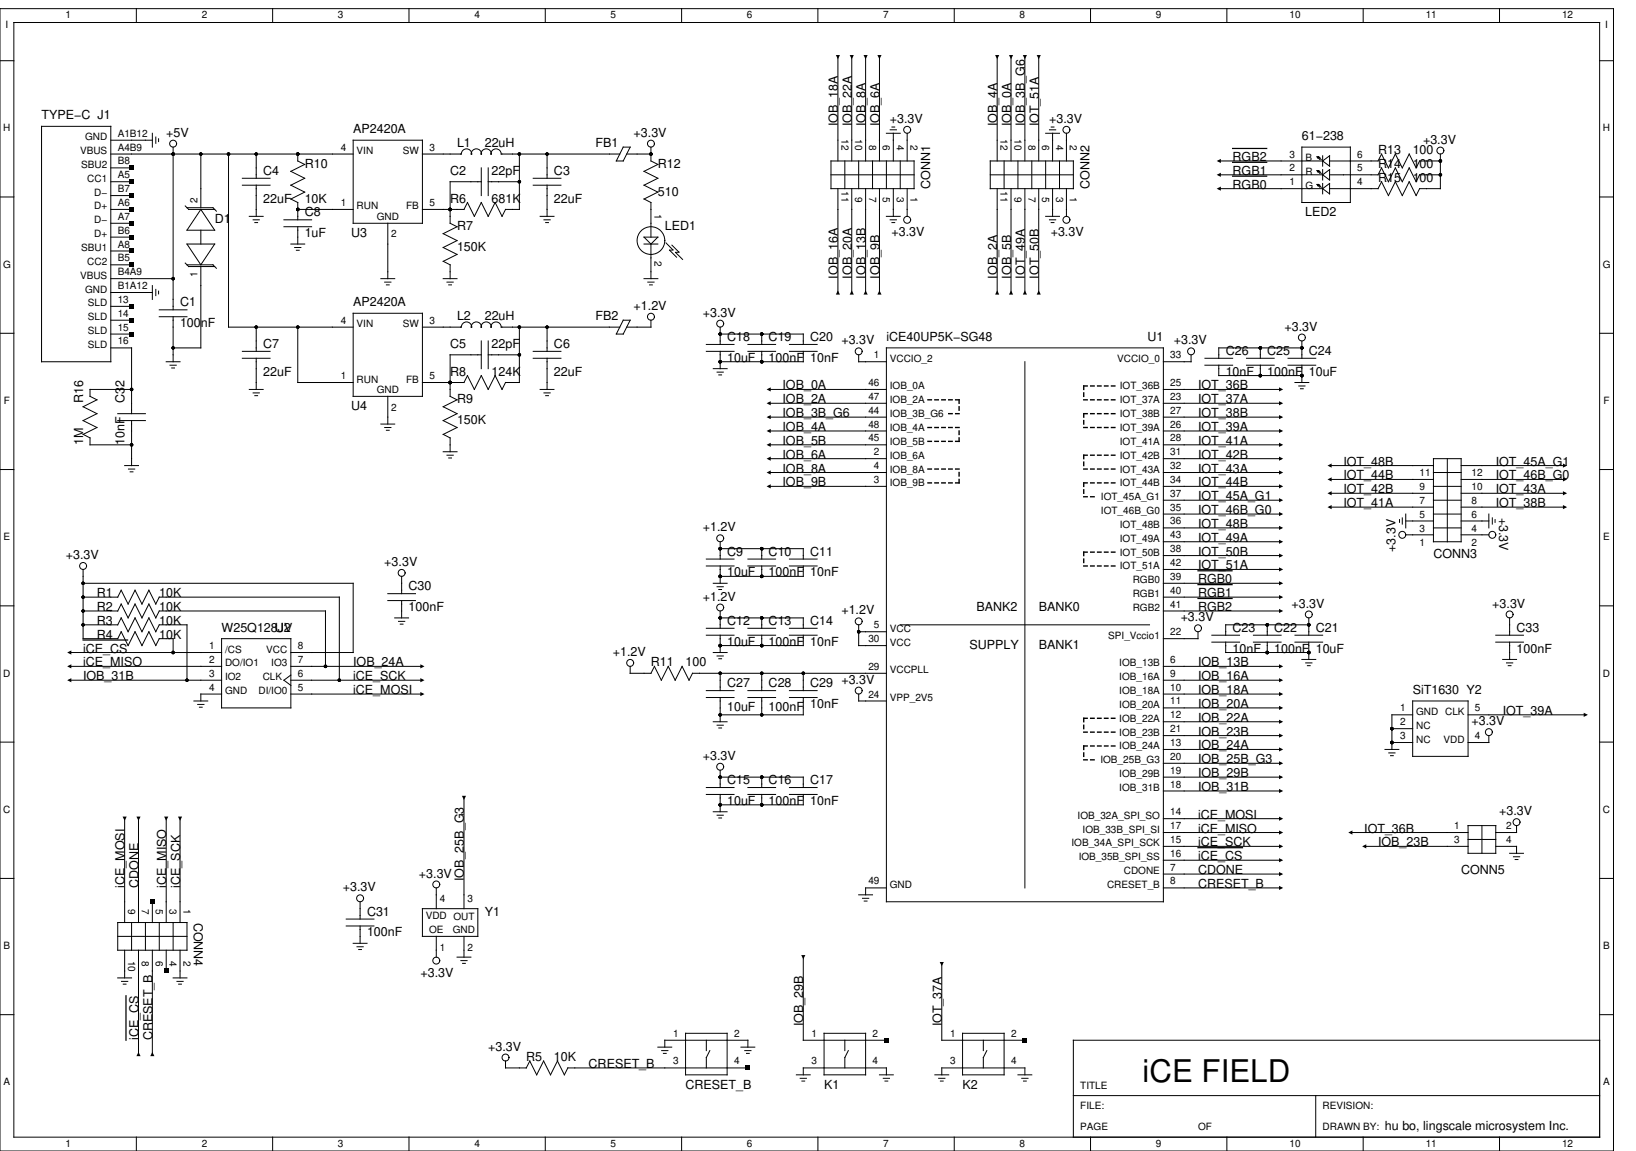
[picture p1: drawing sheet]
<svg xmlns="http://www.w3.org/2000/svg" width="600mm" height="422mm" viewBox="0 0 600 422" stroke-linecap="round" stroke-linejoin="round" font-family="sans-serif">
<g fill="none" stroke="#000" stroke-width=".37">
<path d="M0 3.2h591.8v419.1h-591.8zM5.1 8.3h581.6v408.9h-581.6zM50 3.2v5.1M100 3.2v5.1M150 3.2v5.1M200 3.2v5.1M250 3.2v5.1M300 3.2v5.1M350 3.2v5.1M400 3.2v5.1M450 3.2v5.1M500 3.2v5.1"/>
<path d="M550 3.2v5.1M0 22.3h5.1M307.3 21v38.1M312.4 21v38.1M317.5 21v38.1M322.6 21v38.1M365.8 21v38.1M370.8 21v38.1M375.9 21v38.1M381 21v38.1M586.7 22.3h5.1M15.2 46.4h25.4v86.3h-25.4z"/>
<path d="M40.6 51.4h15.3M40.6 56.5h88.9M55.9 48.9v5.1M57.2 50.3v2.3M58.2 50.9v1M63.5 54v59.7M73.7 56.5v19.7M83.8 56.5v63.5h45.7M94 56.5v8.9M109.2 56.5v2.6l2.6 1.2-5.1 2.6 5.1 2.5-5.1 2.5 5.1 2.6-5.1 2.5 2.5 1.3v6.3M129.5 51.4h25.4v30.5h-25.4zM154.9 56.5h14.3a1.86 1.86 0 0 1 1.9-1.9 1.86 1.86 0 0 1 1.8 2 1.81 1.81 0 0 1 1.8-2 1.81 1.81 0 0 1 1.8 2 1.81 1.81 0 0 1 1.8-2 1.81 1.81 0 0 1 1.8 2 1.86 1.86 0 0 1 1.8-2 1.86 1.86 0 0 1 1.9 1.9h43.5"/>
<path d="M190.5 56.5v20.3h-5.1l-1.2 2.6-2.6-5.1-2.5 5.1-2.6-5.1-2.5 5.1-2.5-5.1-1.3 2.5h-15.3M200.7 56.5v8.9M228.6 54h2.5l-2.5 5.1h-2.5zM229.9 56.5h8.9M238.8 54v5.1l2.5 1.2-5.1 2.6 5.1 2.5-5.1 2.5 5.1 2.6-5.1 2.5 2.6 1.3v12.7M304.8 59.1h30.5v10.1h-30.5zM309.9 59.1v10.1M315 59.1v10.1M320 59.1v10.1M325.1 59.1v10.1M325.1 48.9h5.1M326.5 47.6h2.3"/>
<path d="M327.2 46.6h1M327.7 48.9v10.2M330.2 59.1v10.1M332.7 48.9v10.2M363.2 59.1h30.5v10.1h-30.5zM368.3 59.1v10.1M373.4 59.1v10.1M378.5 59.1v10.1M383.5 48.9h5.1M383.5 59.1v10.1M384.9 47.6h2.3M385.6 46.6h1"/>
<path d="M386.1 48.9v10.2M388.6 59.1v10.1M391.2 48.9v10.2M447 59.1h38.1M477.5 54v20.3M477.5 54h17.8v20.3h-17.8M483.1 57.5l.3 .5M483.1 57.5l1 1M483.1 57.5l.5 .3M483.6 57.5l.3 .5M483.6 57.5l1 1M483.6 57.5l.5 .3"/>
<path d="M485.1 59.1l2.6-2v3.9zM485.1 57.1v3.9M487.7 59.1h17.8l1.3-2.6 2.5 5.1 2.5-5.1 2.5 5.1 2.6-5.1 2.5 5.1M528.3 56.5v12.7h-7.6l-1.3 2.6M528.3 59.1h-7.6l-1.3 2.5M0 72.3h5.1M40.6 61.6h7.7M40.6 76.8h7.7M40.6 66.7h7.7M40.6 71.8h7.7M67.9 75.6l1.3 1.2h9.5M68.6 76.2h9.5l1.3 1.3"/>
<path d="M73.7 76.8l5 7.7h-10.1zM88.9 65.4h10.2M88.9 67.9h10.2M91.4 79.4h5.1M94 67.9v11.5M109.2 76.8h20.3M176.5 61.6v10.2M176.5 66.7h-11.4v15.2l2.5 1.3-5 2.5 5 2.6-5 2.5 5 2.5-5 2.6M179.1 66.7h11.4M179.1 61.6v10.2M195.6 67.9h10.1M195.6 65.4h10.1"/>
<path d="M198.1 79.4h5.1M200.7 67.9v11.5M304.8 64.1h30.5M307.3 69.2v38.1M312.4 69.2v38.1M317.5 69.2v38.1M322.6 69.2v38.1M325.1 79.4h5.1M327.7 69.2v10.2M332.7 69.2v10.2M363.2 64.1h30.5M365.8 69.2v38.1"/>
<path d="M370.8 69.2v38.1M375.9 69.2v38.1M381 69.2v38.1M383.5 79.4h5.1M386.1 69.2v10.2M391.2 69.2v10.2M483.1 62.6l.3 .5M483.1 67.7l.3 .5M483.1 62.6l1 1M483.1 67.7l1 1M483.1 62.6l.5 .3M483.1 67.7l.5 .2"/>
<path d="M483.6 62.6l.3 .5M483.6 67.7l.3 .5M483.6 62.6l1 1M483.6 67.7l1 1M483.6 62.6l.5 .3M483.6 67.7l.5 .2M485.1 64.1l2.6-1.9v3.8zM485.1 69.2l2.6-1.9v3.8zM485.1 69.2h-38.1M485.1 64.1h-38.1M485.1 62.2v3.8M485.1 67.3v3.8"/>
<path d="M487.7 69.2h17.8l1.3-2.5 2.5 5.1M487.7 64.1h17.8l1.3-2.5 2.5 5.1 2.5-5.1 2.5 5.1 2.6-5.1 2.5 5.1M509.3 71.8l2.5-5.1 2.5 5.1M514.3 71.8l2.6-5.1 2.5 5.1M528.3 64.1h-7.6l-1.3 2.6M586.7 72.3h5.1M40.6 92.1h7.7M40.6 97.2h7.7M40.6 81.9h7.7M40.6 87h7.7M67.9 96.5l1.3 1.3h9.5M68.6 89.5h10.1l-5 7.7z"/>
<path d="M68.6 97.2h9.5l1.3 1.2M73.7 97.8v29.8h-10.2M73.7 84.5v5M92.8 80.6h2.3M93.5 81.7h1M104.1 80.6h10.2M104.1 83.2h10.2M106.7 89.5h5.1M108.1 90.8h2.3M108.7 91.8h1M109.2 83.2v6.3M142.2 81.9v20.3"/>
<path d="M162.6 95.9l2.5 1.3v5M199.5 80.6h2.3M200.2 81.7h1M236.2 87h5.1l-2.5 2.5zM236.2 89.5h5.1M238.8 89.5v12.7M244.3 89.1l2.5 2.6-1.2 .1 2.6 2.6M246.5 89.9l2.5 2.6-1.2 .1 2.6 2.6M326.5 80.6h2.3M327.2 81.7h1M384.9 80.6h2.3M385.6 81.7h1"/>
<path d="M40.6 112.4h7.7M40.6 117.5h7.7M40.6 102.2h22.9M40.6 107.3h15.3M55.9 104.8v5.1M57.2 106.2v2.3M58.2 106.8v1M58.4 116.2h10.2M58.4 113.7h10.2M63.5 116.2v16.5M129.5 114.9h25.4v30.5h-25.4zM139.7 102.2h5.1"/>
<path d="M141.1 103.5h2.3M141.7 104.5h1M162.6 102.2h5M164 103.5h2.2M164.6 104.5h1M228.6 117.5h2.5l-2.5 5.1h-2.5zM236.2 102.2h5.1M237.6 103.5h2.3M238.3 104.5h1M238.8 117.5v2.5h-8.9M0 122.3h5.1M40.6 122.6h7.7"/>
<path d="M40.6 127.6h7.7v24.2M61 132.7h5M62.4 134h2.2M63 135h1M88.9 128.9h10.2M88.9 131.4h10.2M94 131.4v11.5M94 120v8.9M109.2 120v20.3h20.3M154.9 120h14.3a1.86 1.86 0 0 1 1.9-1.9 1.86 1.86 0 0 1 1.8 2 1.81 1.81 0 0 1 1.8-2 1.81 1.81 0 0 1 1.8 2 1.81 1.81 0 0 1 1.8-2 1.81 1.81 0 0 1 1.8 2 1.86 1.86 0 0 1 1.8-2 1.86 1.86 0 0 1 1.9 1.9h43.5M176.5 130.2h-11.4v15.2l2.5 1.3-5 2.5 5 2.6-5 2.5 5 2.5-5 2.6 2.5 1.3v5M176.5 125.1v10.2"/>
<path d="M179.1 125.1v10.2M179.1 130.2h11.4M190.5 120v20.3h-5.1l-1.3 2.6-2.5-5.1-2.5 5.1-2.6-5.1-2.5 5.1-2.6-5.1-1.2 2.5h-15.3M195.6 131.4h10.1M195.6 128.9h10.1M200.7 120v8.9M200.7 131.4v11.5M259.1 126.4h10.1M259.1 128.9h10.1M261.6 135.3h5.1M263 136.5h2.3M263.7 137.5h1"/>
<path d="M264.2 122.6h30.4v3.8M264.2 120v6.4M264.2 128.9v6.4M274.3 126.4h10.2M274.3 128.9h10.2M279.4 122.6v3.8M279.4 128.9v3.8M289.6 128.9h10.1M289.6 126.4h10.1M294.6 128.9v3.8h-30.4M315 130.2v2.5h10.1M325.1 127.6h101.6v203.2h-101.6z"/>
<path d="M375.9 132.7v193.1M436.9 130.2v2.5h-10.2M442 134h10.1M442 131.4h10.1M447 134v3.8h30.5M457.2 134h10.2M457.2 131.4h10.2M462.3 127.6v3.8M462.3 134v3.8M472.4 134h10.2M472.4 131.4h10.2M477.5 127.6h-30.5v3.8"/>
<path d="M477.5 125.1v6.3M477.5 134v6.3M586.7 122.3h5.1M43.2 154.3h10.1M43.2 151.8h10.1M48.3 142.9h-15.3v2.5l2.6 1.3-5.1 2.5 5.1 2.6-5.1 2.5 5.1 2.5-5.1 2.6 2.5 1.3v2.5h15.3M48.3 154.3v16.5M91.4 142.9h5.1M92.8 144.1h2.3M93.5 145.2h1M139.7 155.6h5.1M141.1 156.8h2.3"/>
<path d="M141.7 157.9h1M142.2 145.4v10.2M198.1 142.9h5.1M199.5 144.1h2.3M200.2 145.2h1M281.9 142.9h43.2M281.9 153h43.2M281.9 148h43.2M325.1 158.1h-43.2M426.7 142.9h43.2M426.7 148h7.6M426.7 153h43.2"/>
<path d="M426.7 158.1h43.2M434.3 148h35.6M475 140.3h5.1M476.4 141.6h2.3M477 142.6h1M0 172.3h5.1M45.7 170.8h5.1M47.1 172.1h2.3M47.8 173.1h1M162.6 165.7h5M164 167h2.2M164.6 168h1"/>
<path d="M325.1 163.2h-43.2M325.1 168.3h-43.2M325.1 173.4h-43.2M325.1 178.4h-43.2M426.7 163.2h43.2M426.7 168.3h43.2M426.7 173.4h43.2M426.7 178.4h43.2M487.7 175.9h38.1M487.7 170.8h38.1M525.8 168.3h10.1v30.5h-10.1zM525.8 173.4h10.1"/>
<path d="M525.8 178.4h10.1M530.9 168.3v30.5M535.9 175.9h38.1M535.9 170.8h38.1M586.7 172.3h5.1M264.2 198.8v6.3M426.7 183.5h43.2M426.7 188.6h43.2M426.7 193.7h43.2M426.7 198.8h43.2M487.7 186.1h38.1M487.7 181h38.1"/>
<path d="M513.3 190.6v1M514.3 190v2.3M515.6 188.6v5.1M515.6 191.1h10.2M515.6 196.2h10.2M525.8 183.5h10.1M525.8 188.6h10.1M525.8 193.7h10.1M535.9 191.1h10.2M535.9 186.1h38.1M535.9 181h38.1M535.9 196.2h10.2"/>
<path d="M546.1 188.6v5.1M547.4 190v2.3M548.4 190.6v1M30.5 208.9v25.4h12.7l1.2-2.5 2.6 5.1 2.5-5.1 2.6 5.1 2.5-5.1 2.5 5.1 1.3-2.6h5.1v5.1M30.5 219.1h12.7l1.3-2.6 2.5 5.1 2.5-5.1 2.6 5.1 2.5-5.1 2.6 5.1 1.2-2.5h66.1v30.5M30.5 214h99v25.4h-22.8M142.2 217.8h10.2M147.3 211.5v6.3M259.1 205.1h10.1M259.1 207.6h10.1M261.6 214h5.1M263 215.3h2.3"/>
<path d="M263.7 216.3h1M264.2 207.6v6.4M264.2 201.3h30.4v3.8M274.3 205.1h10.2M274.3 207.6h10.2M279.4 201.3v3.8M279.4 207.6v3.9M289.6 205.1h10.1M289.6 207.6h10.1M294.6 207.6v3.9h-30.4M426.7 203.8h43.2M426.7 208.9h43.2"/>
<path d="M426.7 214h43.2M426.7 219.1h43.2M0 222.3h5.1M25.4 239.4h55.9M30.5 229.2h12.7l1.3-2.5 2.5 5.1 2.5-5.1 2.6 5.1 2.5-5.1 2.6 5.1 1.2-2.6h10.2v20.4M30.5 224.2h12.7l1.2-2.6 2.6 5.1 2.5-5.1 2.6 5.1 2.5-5.1 2.6 5.1 1.2-2.5h61v20.3M81.3 234.3h25.4v25.4h-25.4zM142.2 220.3h10.2M144.8 226.7h5.1M146.2 228h2.3M146.8 229h1M147.3 220.3v6.4"/>
<path d="M259.1 230.5h10.1M259.1 233h10.1M261.6 239.4h5.1M264.2 224.2v6.3M264.2 233v6.4M264.2 226.7h30.4v3.8M274.3 230.5h10.2M274.3 233h10.2M279.4 226.7v3.8M279.4 233v3.9M289.6 230.5h10.1M289.6 233h10.1"/>
<path d="M294.6 233v3.9h-30.4M315 229.2v7.7h10.1M315 231.8h10.1M330.2 229.2h91.4M426.7 224.2h43.2M439.4 231.8v2.5h-12.7M444.5 233h10.2M444.5 235.6h10.2M449.6 235.6v3.8h30.5M459.7 233h10.2M459.7 235.6h10.2M464.8 229.2v3.8"/>
<path d="M464.8 235.6v3.8M475 233h10.1M475 235.6h10.1M480.1 229.2h-30.5v3.8M480.1 226.7v6.3M480.1 235.6v6.3M548.6 233h10.2M548.6 235.6h10.2M553.7 226.7v6.3M553.7 235.6v6.3M586.7 222.3h5.1M25.4 244.5h55.9"/>
<path d="M25.4 249.6h55.9M71.1 257.2h5.1M72.5 258.4h2.3M73.2 259.5h1M81.3 254.6h-7.6v2.6M106.7 249.6h48.2M106.7 254.6h48.2M106.7 244.5h48.2M106.7 247.7l-2.6 1.9 2.6 1.9M231.1 244.5v2.5h7.7l1.3-2.5 2.5 5.1 2.5-5.1 2.6 5.1 2.5-5.1 2.5 5.1 1.3-2.6h71.1M259.1 253.4h10.1M259.1 255.9h10.1"/>
<path d="M263 240.7h2.3M263.7 241.7h1M264.2 247v6.4M264.2 255.9v8.9M274.3 253.4h10.2M274.3 255.9h10.2M279.4 247v6.4M279.4 255.9v6.4M289.6 253.4h10.1M289.6 255.9h10.1M294.6 247v6.4M294.6 255.9v6.4h-30.4"/>
<path d="M315 254.6v2.6h10.1M426.7 249.6h43.2M426.7 254.6h43.2M469.9 244.5h-43.2M469.9 259.7h-43.2M477.5 241.9h5.1M478.9 243.2h2.3M479.6 244.2h1M518.2 257.2h20.3v20.3h-20.3zM551.2 241.9h5.1M552.6 243.2h2.3M553.2 244.2h1"/>
<path d="M0 272.3h5.1M261.6 264.8h5.1M263 266.1h2.3M263.7 267.1h1M426.7 264.8h43.2M426.7 269.9h43.2M469.9 275h-43.2M508 275h5.1M509.4 276.2h2.3M510 277.2h1M510.5 267.3h7.7M510.5 272.4h7.7"/>
<path d="M518.2 262.3h-7.7v12.7M546.1 269.9v2.5h-7.6M581.7 262.3h-43.2M586.7 272.3h5.1M170.2 292.7v40.7M259.1 288.9h10.1M259.1 291.5h10.1M261.6 297.8h5.1M263 299.1h2.3M264.2 282.6v6.3M264.2 291.5v6.3M264.2 285.1h30.4v3.8"/>
<path d="M274.3 288.9h10.2M274.3 291.5h10.2M279.4 285.1v3.8M279.4 291.5v3.8M289.6 288.9h10.1M289.6 291.5h10.1M294.6 291.5v3.8h-30.4M426.7 280h43.2M426.7 285.1h43.2M426.7 290.2h43.2M45.7 300.4v38.1M50.8 300.4v38.1"/>
<path d="M61 300.4v38.1M66 300.4v38.1M263.7 300.1h1M426.7 300.4h43.2M426.7 305.4h43.2M426.7 315.6h43.2M469.9 310.5h-43.2M495.3 305.4h43.2M500.4 310.5h38.1M538.5 302.9h10.1v10.2h-10.1zM538.5 308h10.1M543.6 302.9v10.2"/>
<path d="M548.6 310.5h7.7v2.6M553.7 313.1h5.1M555.1 314.3h2.3M555.8 315.3h1M556.3 302.9v2.5h-7.7M0 322.3h5.1M43.2 338.5h25.4v10.1h-25.4zM48.3 338.5v10.1M53.3 338.5v10.1M55.9 330.8v7.7M58.4 338.5v10.1M63.5 338.5v10.1"/>
<path d="M127 337.2h10.2M127 339.7h10.2M132.1 330.8v6.4M132.1 339.7v6.4M154.9 333.4h20.4v10.1h-20.4zM160 325.8v7.6M315 328.3h5M316.4 329.6h2.2M317 330.6h1M325.1 325.8h-7.6v2.5M426.7 320.7h43.2M469.9 325.8h-43.2"/>
<path d="M586.7 322.3h5.1M43.2 358.8h5.1M43.2 343.5h25.4M45.7 348.6v10.2M50.8 348.6v38.1M55.9 348.6v38.1M61 348.6v7.6M63.5 358.8h5.1M66 348.6v10.2M129.5 346.1h5.1M130.9 347.3h2.3M131.6 348.4h1"/>
<path d="M160 343.5v7.7M167.6 351.2h5.1M169 352.4h2.3M169.7 353.4h1M170.2 343.5v7.7M294.6 351.2v30.4h30.5M345.4 353.7v27.9h30.5M0 372.3h5.1M44.6 360h2.3M45.2 361.1h1M64.9 360h2.3M65.5 361.1h1"/>
<path d="M251.5 379.1h15.2v15.2h-15.2zM302.3 379.1h15.2v15.2h-15.2zM353.1 379.1h15.2v15.2h-15.2zM586.7 372.3h5.1M185.4 389.3v2.5h7.6l1.3-2.5 2.5 5 2.6-5 2.5 5 2.6-5 2.5 5 1.3-2.5h66M241.3 384.2h5.1M242.7 385.4h2.3M243.3 386.5h1M259.1 381.6v3.8M260.3 385.4l-1.2 2.6v3.8M271.8 384.2h5.1M273.2 385.4h2.3"/>
<path d="M273.8 386.5h1M274.3 384.2v-2.6h-30.5v2.6M292.1 394.3h5.1M293.5 395.6h2.3M294.1 396.6h1M294.6 394.3v-2.5h30.5v2.5M309.9 381.6v3.8M311.1 385.4l-1.2 2.6v3.8M322.6 394.3h5.1M324 395.6h2.3M324.6 396.6h1M342.9 394.3h5.1"/>
<path d="M344.3 395.6h2.3M344.9 396.6h1M360.7 381.6v3.8M362 385.4l-1.3 2.6v3.8M373.4 394.3h5.1M374.8 395.6h2.3M375.4 396.6h1M375.9 394.3v-2.5h-30.5v2.5M586.7 381.6h-193v35.6M50 417.2v5.1M100 417.2v5.1M150 417.2v5.1"/>
<path d="M200 417.2v5.1M250 417.2v5.1M300 417.2v5.1M350 417.2v5.1M393.7 402h193M400 417.2v5.1M450 417.2v5.1M482.6 402v15.2M500 417.2v5.1M550 417.2v5.1"/>
<circle cx="63.5" cy="52.7" r="1.27"/>
<circle cx="238.8" cy="52.7" r="1.27"/>
<circle cx="332.7" cy="47.6" r="1.27"/>
<circle cx="391.2" cy="47.6" r="1.27"/>
<circle cx="528.3" cy="55.2" r="1.27"/>
<circle cx="238.8" cy="88.3" r="5.1"/>
<circle cx="332.7" cy="80.6" r="1.27"/>
<circle cx="391.2" cy="80.6" r="1.27"/>
<circle cx="238.8" cy="116.2" r="1.27"/>
<circle cx="264.2" cy="118.7" r="1.27"/>
<circle cx="315" cy="128.9" r="1.27"/>
<circle cx="436.9" cy="128.9" r="1.27"/>
<circle cx="477.5" cy="123.8" r="1.27"/>
<circle cx="264.2" cy="197.5" r="1.27"/>
<circle cx="514.4" cy="196.2" r="1.27"/>
<circle cx="547.4" cy="196.2" r="1.27"/>
<circle cx="30.5" cy="207.6" r="1.27"/>
<circle cx="147.3" cy="210.2" r="1.27"/>
<circle cx="264.2" cy="222.9" r="1.27"/>
<circle cx="315" cy="228" r="1.27"/>
<circle cx="439.4" cy="230.5" r="1.27"/>
<circle cx="480.1" cy="225.4" r="1.27"/>
<circle cx="553.7" cy="225.4" r="1.27"/>
<circle cx="231.1" cy="243.2" r="1.27"/>
<circle cx="315" cy="253.4" r="1.27"/>
<circle cx="546.1" cy="268.6" r="1.27"/>
<circle cx="264.2" cy="281.3" r="1.27"/>
<circle cx="556.3" cy="301.6" r="1.27"/>
<circle cx="132.1" cy="329.6" r="1.27"/>
<circle cx="160" cy="324.5" r="1.27"/>
<circle cx="160" cy="352.4" r="1.27"/>
<circle cx="185.4" cy="388" r="1.27"/>
</g>
<g fill="none" stroke="#000" stroke-width=".51">
<path d="M340.4 146.7h1.2M340.4 156.8h1.2M342.9 146.7h1.3M342.9 156.8h1.3M345.4 146.7h1.3M345.4 156.8h1.3M348 146.7h1.3M348 151.8h1.3M348 156.8h1.3M350.5 146.7h1.3v1.3M350.5 151.8h1.3M350.5 156.8h1.3"/>
<path d="M351.8 149.2v1.3M351.8 158.1v1.3M397.5 144.1v1.3M397.5 154.3v1.3M397.5 146.7h1.3M397.5 156.8h1.3M398.8 141.6h-1.3v1.3M398.8 151.8h-1.3v1.2M400 141.6h1.3M400 146.7h1.3M400 151.8h1.3M400 156.8h1.3"/>
<path d="M402.6 141.6h1.3M402.6 146.7h1.3M402.6 151.8h1.3M402.6 156.8h1.3M405.1 141.6h1.3M405.1 146.7h1.3M405.1 151.8h1.3M405.1 156.8h1.3M407.7 141.6h1.2M407.7 146.7h1.2M407.7 151.8h1.2M407.7 156.8h1.2"/>
<path d="M340.4 172.1h1.2M340.4 177.2h1.2M340.4 161.9h1.2M342.9 172.1h1.3M342.9 177.2h1.3M342.9 161.9h1.3M345.4 172.1h1.3M345.4 177.2h1.3M345.4 161.9h1.3M348 172.1h1.3M348 177.2h1.3M348 161.9h1.3"/>
<path d="M350.5 172.1h1.3M351.8 175.9v1.3h-1.3M351.8 160.7v1.2h-1.3M351.8 173.4v1.2M397.5 169.5v1.3M397.5 179.7v1.3M397.5 172.1h1.3M398.8 167h-1.3v1.3M398.8 177.2h-1.3v1.2M400 167h1.3M400 172.1h1.3M400 177.2h1.3"/>
<path d="M402.6 167h1.3M402.6 172.1h1.3M402.6 177.2h1.3M405.1 167h1.3M405.1 172.1h1.3M405.1 177.2h1.3M407.7 167h1.2M407.7 172.1h1.2M407.7 177.2h1.2M397.5 182.2h1.3M400 182.2h1.3M397.5 205.1v1.3"/>
<path d="M397.5 207.6h1.3M398.8 202.6h-1.3v1.2M400 202.6h1.3M400 207.6h1.3M402.6 202.6h1.3M402.6 207.6h1.3M405.1 202.6h1.3M405.1 207.6h1.3M407.7 202.6h1.2M407.7 207.6h1.2M397.5 266.1v1.2M397.5 276.2v1.3"/>
<path d="M397.5 268.6h1.3M397.5 278.8h1.3M398.8 263.5h-1.3v1.3M398.8 273.7h-1.3v1.3M400 263.5h1.3M400 268.6h1.3M400 273.7h1.3M400 278.8h1.3M402.6 263.5h1.3M402.6 268.6h1.3M402.6 273.7h1.3M405.1 263.5h1.3"/>
<path d="M405.1 268.6h1.3M405.1 273.7h1.3M407.7 263.5h1.2M407.7 268.6h1.2M407.7 273.7h1.2"/>
</g>
<g fill="#000">
<path d="M306.6 20.2h1.5l-.8 1.5zM311.7 20.2h1.5l-.8 1.5zM316.7 20.2h1.6l-.8 1.5zM321.8 20.2h1.5l-.7 1.5zM365 20.2h1.5l-.7 1.5zM370.1 20.2h1.5l-.8 1.5zM375.2 20.2h1.5l-.8 1.5zM380.2 20.2h1.6l-.8 1.5zM446.3 59.1l1.5-.8v1.5zM47.5 60.8h1.5v1.6h-1.5zM47.5 65.9h1.5v1.5h-1.5zM47.5 76.1h1.5v1.5h-1.5z"/>
<path d="M47.5 71h1.5v1.5h-1.5zM446.3 64.1l1.5-.7v1.5zM446.3 69.2l1.5-.7v1.5zM47.5 91.3h1.5v1.5h-1.5zM47.5 86.2h1.5v1.6h-1.5zM47.5 96.4h1.5v1.5h-1.5zM47.5 81.2h1.5v1.5h-1.5zM47.5 111.6h1.5v1.6h-1.5zM47.5 116.7h1.5v1.5h-1.5zM307.3 106.6l.8 1.5h-1.5zM312.4 106.6l.8 1.5h-1.5zM317.5 106.6l.8 1.5h-1.6z"/>
<path d="M322.6 106.6l.7 1.5h-1.5zM365.8 106.6l.7 1.5h-1.5zM370.8 106.6l.8 1.5h-1.5zM375.9 106.6l.8 1.5h-1.5zM381 106.6l.8 1.5h-1.6zM47.5 121.8h1.5v1.5h-1.5zM281.2 148l1.5-.8v1.5zM281.2 153l1.5-.7v1.5zM281.2 142.9l1.5-.8v1.5zM281.2 158.1l1.5-.7v1.5zM469.1 147.2l1.6 .8-1.6 .7zM469.1 152.3l1.6 .7-1.6 .8z"/>
<path d="M469.1 142.1l1.6 .8-1.6 .7zM469.1 157.4l1.6 .7-1.6 .8zM281.2 163.2l1.5-.8v1.6zM281.2 168.3l1.5-.8v1.5zM281.2 173.4l1.5-.8v1.5zM281.2 178.4l1.5-.7v1.5zM469.1 162.4l1.6 .8-1.6 .8zM469.1 167.5l1.6 .8-1.6 .7zM469.1 172.6l1.6 .8-1.6 .7zM469.1 177.7l1.6 .7-1.6 .8zM486.9 175.9l1.5-.8v1.6zM486.9 170.8l1.5-.7v1.5z"/>
<path d="M573.3 175.1l1.5 .8-1.5 .8zM573.3 170.1l1.5 .7-1.5 .8zM469.1 182.8l1.6 .7-1.6 .8zM469.1 187.8l1.6 .8-1.6 .8zM469.1 192.9l1.6 .8-1.6 .7zM469.1 198l1.6 .8-1.6 .7zM486.9 186.1l1.5-.8v1.5zM486.9 181l1.5-.8v1.5zM573.3 185.3l1.5 .8-1.5 .7zM573.3 180.2l1.5 .8-1.5 .7zM469.1 213.2l1.6 .8-1.6 .8zM469.1 218.3l1.6 .8-1.6 .7z"/>
<path d="M469.1 203.1l1.6 .7-1.6 .8zM469.1 208.2l1.6 .7-1.6 .8zM24.6 239.4l1.6-.8v1.6zM469.1 223.4l1.6 .8-1.6 .7zM24.6 244.5l1.6-.8v1.5zM24.6 249.6l1.6-.8v1.5zM154.2 248.8l1.5 .8-1.5 .7zM154.2 253.9l1.5 .7-1.5 .8zM154.2 243.7l1.5 .8-1.5 .7zM469.1 243.7l1.6 .8-1.6 .7zM469.1 248.8l1.6 .8-1.6 .7zM469.1 253.9l1.6 .7-1.6 .8z"/>
<path d="M469.1 259l1.6 .7-1.6 .8zM469.1 264l1.6 .8-1.6 .8zM469.1 269.1l1.6 .8-1.6 .7zM469.1 274.2l1.6 .8-1.6 .7zM580.9 261.5l1.5 .8-1.5 .7zM45 299.6h1.5l-.8 1.5zM50 299.6h1.6l-.8 1.5zM60.2 299.6h1.5l-.7 1.5zM65.3 299.6h1.5l-.8 1.5zM169.4 292h1.5l-.7 1.5zM469.1 279.3l1.6 .7-1.6 .8zM469.1 284.4l1.6 .7-1.6 .8z"/>
<path d="M469.1 289.4l1.6 .8-1.6 .8zM469.1 299.6l1.6 .8-1.6 .7zM469.1 304.7l1.6 .7-1.6 .8zM469.1 309.8l1.6 .7-1.6 .8zM469.1 314.8l1.6 .8-1.6 .8zM494.5 305.4l1.6-.7v1.5zM499.6 310.5l1.5-.7v1.5zM55.1 330.1h1.5v1.5h-1.5zM469.1 325l1.6 .8-1.6 .7zM469.1 319.9l1.6 .8-1.6 .7zM60.2 355.5h1.5v1.5h-1.5zM293.9 350.4h1.5l-.8 1.5z"/>
<path d="M344.7 352.9h1.5l-.8 1.6zM50.8 386l.8 1.5h-1.6zM55.9 386l.7 1.5h-1.5zM273.6 391h1.5v1.6h-1.5zM324.4 380.9h1.5v1.5h-1.5zM375.2 380.9h1.5v1.5h-1.5z"/>
<circle cx="63.5" cy="56.5" r=".64"/>
<circle cx="73.7" cy="56.5" r=".64"/>
<circle cx="83.8" cy="56.5" r=".64"/>
<circle cx="94" cy="56.5" r=".64"/>
<circle cx="109.2" cy="56.5" r=".64"/>
<circle cx="190.5" cy="56.5" r=".64"/>
<circle cx="200.7" cy="56.5" r=".64"/>
<circle cx="238.8" cy="56.5" r=".64"/>
<circle cx="528.3" cy="59.1" r=".64"/>
<circle cx="109.2" cy="76.8" r=".63"/>
<circle cx="165.1" cy="76.8" r=".63"/>
<circle cx="190.5" cy="66.7" r=".64"/>
<circle cx="528.3" cy="64.1" r=".64"/>
<circle cx="63.5" cy="102.2" r=".64"/>
<circle cx="63.5" cy="127.6" r=".64"/>
<circle cx="94" cy="120" r=".63"/>
<circle cx="109.2" cy="120" r=".63"/>
<circle cx="190.5" cy="130.2" r=".63"/>
<circle cx="190.5" cy="120" r=".63"/>
<circle cx="200.7" cy="120" r=".63"/>
<circle cx="264.2" cy="132.7" r=".64"/>
<circle cx="264.2" cy="122.6" r=".64"/>
<circle cx="279.4" cy="132.7" r=".63"/>
<circle cx="279.4" cy="122.6" r=".64"/>
<circle cx="462.3" cy="137.8" r=".64"/>
<circle cx="462.3" cy="127.6" r=".63"/>
<circle cx="477.5" cy="137.8" r=".63"/>
<circle cx="477.5" cy="127.6" r=".63"/>
<circle cx="48.3" cy="142.9" r=".64"/>
<circle cx="165.1" cy="140.3" r=".64"/>
<circle cx="48.3" cy="163.2" r=".64"/>
<circle cx="30.5" cy="219.1" r=".64"/>
<circle cx="30.5" cy="214" r=".64"/>
<circle cx="264.2" cy="201.3" r=".64"/>
<circle cx="264.2" cy="211.5" r=".63"/>
<circle cx="279.4" cy="211.5" r=".64"/>
<circle cx="279.4" cy="201.3" r=".63"/>
<circle cx="30.5" cy="229.2" r=".64"/>
<circle cx="30.5" cy="224.2" r=".64"/>
<circle cx="63.5" cy="239.4" r=".63"/>
<circle cx="264.2" cy="226.7" r=".64"/>
<circle cx="264.2" cy="236.9" r=".64"/>
<circle cx="279.4" cy="236.9" r=".64"/>
<circle cx="279.4" cy="226.7" r=".64"/>
<circle cx="315" cy="231.8" r=".64"/>
<circle cx="464.8" cy="239.4" r=".63"/>
<circle cx="464.8" cy="229.2" r=".63"/>
<circle cx="480.1" cy="229.2" r=".63"/>
<circle cx="480.1" cy="239.4" r=".63"/>
<circle cx="68.6" cy="249.6" r=".64"/>
<circle cx="119.4" cy="244.5" r=".63"/>
<circle cx="124.5" cy="249.6" r=".64"/>
<circle cx="264.2" cy="247" r=".64"/>
<circle cx="279.4" cy="247" r=".64"/>
<circle cx="294.6" cy="247" r=".64"/>
<circle cx="264.2" cy="262.3" r=".64"/>
<circle cx="279.4" cy="262.3" r=".64"/>
<circle cx="510.5" cy="267.3" r=".63"/>
<circle cx="510.5" cy="272.4" r=".63"/>
<circle cx="264.2" cy="285.1" r=".64"/>
<circle cx="264.2" cy="295.3" r=".64"/>
<circle cx="279.4" cy="285.1" r=".64"/>
<circle cx="279.4" cy="295.3" r=".64"/>
</g>
<path d="M452.1 59.6h12.5M452.1 54.5h12.5M452.1 64.6h12.5M439.4 209.4h12.5M439.4 214.5h12.5M439.4 219.6h12.5M30.5 234.8h16.3M439.4 311h16.3M46.2 365.3v16.3" fill="none" stroke="#000" stroke-width=".46"/>
<text font-size="11.5" x="419.1" y="396.9">iCE FIELD</text>
<g font-size="4.6">
<text x="15.2" y="43.8">TYPE−C J1</text>
<text x="307.3" y="46.4" transform="rotate(-90 307.3 46.4)">IOB_18A</text>
<text x="312.4" y="46.4" transform="rotate(-90 312.4 46.4)">IOB_22A</text>
<text x="317.5" y="46.4" transform="rotate(-90 317.5 46.4)">IOB_8A</text>
<text x="322.6" y="46.4" transform="rotate(-90 322.6 46.4)">IOB_6A</text>
<text x="326.4" y="45.1">+3.3V</text>
<text x="365.8" y="46.4" transform="rotate(-90 365.8 46.4)">IOB_4A</text>
<text x="370.8" y="46.4" transform="rotate(-90 370.8 46.4)">IOB_0A</text>
<text x="375.9" y="46.4" transform="rotate(-90 375.9 46.4)">IOB_3B_G6</text>
<text x="381" y="46.4" transform="rotate(-90 381 46.4)">IOT_51A</text>
<text x="384.8" y="45.1">+3.3V</text>
<text x="61" y="50.2">+5V</text>
<text x="129.5" y="48.9">AP2420A</text>
<text x="167.6" y="54">L1</text>
<text x="177.8" y="54">22uH</text>
<text x="218.4" y="54">FB1</text>
<text x="232.4" y="50.2">+3.3V</text>
<text x="477.5" y="51.4">61−238</text>
<text x="522" y="52.7">+3.3V</text>
<text x="452.1" y="59.1">RGB2</text>
<text x="505.5" y="56.5">R13</text>
<text x="518.2" y="56.5">100</text>
<text x="96.5" y="64.1">C4</text>
<text x="111.8" y="61.6">R10</text>
<text x="165.1" y="64.1">C2</text>
<text x="180.3" y="64.1">22pF</text>
<text x="203.2" y="64.1">C3</text>
<text x="241.3" y="61.6">R12</text>
<text x="452.1" y="64.1">RGB1</text>
<text x="505.5" y="61.6">R14</text>
<text x="518.2" y="61.6">100</text>
<text x="241.3" y="71.8">510</text>
<text x="341.2" y="69.2" transform="rotate(-90 341.2 69.2)">CONN1</text>
<text x="399.6" y="69.2" transform="rotate(-90 399.6 69.2)">CONN2</text>
<text x="452.1" y="69.2">RGB0</text>
<text x="505.5" y="66.7">R15</text>
<text x="518.2" y="66.7">100</text>
<text x="96.5" y="74.3">22uF</text>
<text x="111.8" y="74.3">10K</text>
<text x="165.1" y="74.3">R6</text>
<text x="180.3" y="74.3">681K</text>
<text x="203.2" y="74.3">22uF</text>
<text x="78.7" y="81.9">D1</text>
<text x="111.8" y="79.4">C8</text>
<text x="478.7" y="79.4">LED2</text>
<text x="111.8" y="87">1uF</text>
<text x="128.8" y="87">U3</text>
<text x="167.6" y="84.5">R7</text>
<text x="243.8" y="84.5">LED1</text>
<text x="327" y="86.5">+3.3V</text>
<text x="385.4" y="86.5">+3.3V</text>
<text x="167.6" y="92.1">150K</text>
<text x="307.3" y="102.2" transform="rotate(-90 307.3 102.2)">IOB_16A</text>
<text x="312.4" y="102.2" transform="rotate(-90 312.4 102.2)">IOB_20A</text>
<text x="317.5" y="102.2" transform="rotate(-90 317.5 102.2)">IOB_13B</text>
<text x="322.6" y="102.2" transform="rotate(-90 322.6 102.2)">IOB_9B</text>
<text x="365.8" y="102.2" transform="rotate(-90 365.8 102.2)">IOB_2A</text>
<text x="370.8" y="102.2" transform="rotate(-90 370.8 102.2)">IOB_5B</text>
<text x="375.9" y="102.2" transform="rotate(-90 375.9 102.2)">IOT_49A</text>
<text x="381" y="102.2" transform="rotate(-90 381 102.2)">IOT_50B</text>
<text x="66" y="112.4">C1</text>
<text x="129.5" y="112.4">AP2420A</text>
<text x="232.4" y="113.7">+1.2V</text>
<text x="167.6" y="117.5">L2</text>
<text x="177.8" y="117.5">22uH</text>
<text x="218.4" y="117.5">FB2</text>
<text x="257.8" y="116.2">+3.3V</text>
<text x="66" y="120">100nF</text>
<text x="266.7" y="125.1">C18</text>
<text x="281.9" y="125.1">C19</text>
<text x="297.2" y="125.1">C20</text>
<text x="325.1" y="125.1">iCE40UP5K−SG48</text>
<text x="420.9" y="125.1">U1</text>
<text x="471.2" y="121.3">+3.3V</text>
<text x="96.5" y="127.6">C7</text>
<text x="165.1" y="127.6">C5</text>
<text x="180.3" y="127.6">22pF</text>
<text x="203.2" y="127.6">C6</text>
<text x="308.6" y="126.4">+3.3V</text>
<text x="430.5" y="126.4">+3.3V</text>
<text x="449.6" y="130.2">C26</text>
<text x="464.8" y="130.2">C25</text>
<text x="480.1" y="130.2">C24</text>
<text x="96.5" y="137.8">22uF</text>
<text x="165.1" y="137.8">R8</text>
<text x="180.3" y="137.8">124K</text>
<text x="203.2" y="137.8">22uF</text>
<text x="266.7" y="132.7">10uF</text>
<text x="281.9" y="132.7">100nF 10nF</text>
<text x="449.6" y="137.8">10nF</text>
<text x="464.8" y="137.8">100nF</text>
<text x="480.1" y="137.8">10uF</text>
<text x="287" y="142.9">IOB_0A</text>
<text x="439.4" y="142.9">IOT_36B</text>
<text x="30.5" y="148" transform="rotate(-90 30.5 148)">R16</text>
<text x="45.7" y="148" transform="rotate(-90 45.7 148)">C32</text>
<text x="167.6" y="148">R9</text>
<text x="287" y="148">IOB_2A</text>
<text x="439.4" y="148">IOT_37A</text>
<text x="128.8" y="150.5">U4</text>
<text x="167.6" y="155.6">150K</text>
<text x="287" y="153">IOB_3B_G6</text>
<text x="439.4" y="153">IOT_38B</text>
<text x="287" y="158.1">IOB_4A</text>
<text x="439.4" y="158.1">IOT_39A</text>
<text x="30.5" y="163.2" transform="rotate(-90 30.5 163.2)">1M</text>
<text x="45.7" y="163.2" transform="rotate(-90 45.7 163.2)">10nF</text>
<text x="287" y="163.2">IOB_5B</text>
<text x="439.4" y="163.2">IOT_41A</text>
<text x="287" y="168.3">IOB_6A</text>
<text x="287" y="173.4">IOB_8A</text>
<text x="439.4" y="168.3">IOT_42B</text>
<text x="439.4" y="173.4">IOT_43A</text>
<text x="492.8" y="170.8">IOT_48B</text>
<text x="548.6" y="170.8">IOT_45A_G1</text>
<text x="287" y="178.4">IOB_9B</text>
<text x="439.4" y="178.4">IOT_44B</text>
<text x="492.8" y="175.9">IOT_44B</text>
<text x="548.6" y="175.9">IOT_46B_G0</text>
<text x="439.4" y="183.5">IOT_45A_G1</text>
<text x="492.8" y="181">IOT_42B</text>
<text x="548.6" y="181">IOT_43A</text>
<text x="439.4" y="188.6">IOT_46B_G0</text>
<text x="492.8" y="186.1">IOT_41A</text>
<text x="548.6" y="186.1">IOT_38B</text>
<text x="549.9" y="189.9" transform="rotate(90 549.9 189.9)">+3.3V</text>
<text x="257.8" y="194.9">+1.2V</text>
<text x="439.4" y="193.7">IOT_48B</text>
<text x="266.7" y="203.8">C9</text>
<text x="281.9" y="203.8">C10</text>
<text x="297.2" y="203.8">C11</text>
<text x="439.4" y="198.8">IOT_49A</text>
<text x="439.4" y="203.8">IOT_50B</text>
<text x="511.8" y="202.6" transform="rotate(-90 511.8 202.6)">+3.3V</text>
<text x="24.1" y="205.1">+3.3V</text>
<text x="141" y="207.6">+3.3V</text>
<text x="439.4" y="208.9">IOT_51A</text>
<text x="525.8" y="204.7">CONN3</text>
<text x="266.7" y="211.5">10uF</text>
<text x="281.9" y="211.5">100nF</text>
<text x="297.2" y="211.5">10nF</text>
<text x="439.4" y="214">RGB0</text>
<text x="35.6" y="219.1">R1</text>
<text x="58.4" y="219.1">10K</text>
<text x="149.9" y="216.5">C30</text>
<text x="257.8" y="220.3">+1.2V</text>
<text x="439.4" y="219.1">RGB1</text>
<text x="35.6" y="224.2">R2</text>
<text x="58.4" y="224.2">10K</text>
<text x="149.9" y="224.2">100nF</text>
<text x="308.6" y="225.4">+1.2V</text>
<text x="358.1" y="224.2">BANK2</text>
<text x="381" y="224.2">BANK0</text>
<text x="433.1" y="228">+3.3V</text>
<text x="439.4" y="224.2">RGB2</text>
<text x="473.7" y="222.9">+3.3V</text>
<text x="547.4" y="222.9">+3.3V</text>
<text x="35.6" y="229.2">R3</text>
<text x="58.4" y="229.2">10K</text>
<text x="81.3" y="231.8">W25Q128JV</text>
<text x="100.8" y="231.8">U2</text>
<text x="266.7" y="229.2">C12</text>
<text x="281.9" y="229.2">C13</text>
<text x="297.2" y="229.2">C14</text>
<text x="452.1" y="231.8">C23</text>
<text x="467.4" y="231.8">C22</text>
<text x="482.6" y="231.8">C21</text>
<text x="556.3" y="231.8">C33</text>
<text x="30.5" y="239.4">iCE_CS</text>
<text x="35.6" y="234.3">R4</text>
<text x="58.4" y="234.3">10K</text>
<text x="266.7" y="236.9">10uF</text>
<text x="281.9" y="236.9">100nF 10nF</text>
<text x="355.6" y="238.1">SUPPLY</text>
<text x="381" y="238.1">BANK1</text>
<text x="452.1" y="239.4">10nF</text>
<text x="467.4" y="239.4">100nF</text>
<text x="482.6" y="239.4">10uF</text>
<text x="556.3" y="239.4">100nF</text>
<text x="30.5" y="244.5">iCE_MISO</text>
<text x="129.5" y="244.5">IOB_24A</text>
<text x="224.8" y="240.7">+1.2V</text>
<text x="238.8" y="244.5">R11</text>
<text x="251.5" y="244.5">100</text>
<text x="439.4" y="244.5">IOB_13B</text>
<text x="30.5" y="249.6">IOB_31B</text>
<text x="129.5" y="249.6">iCE_SCK</text>
<text x="308.6" y="250.8">+3.3V</text>
<text x="439.4" y="249.6">IOB_16A</text>
<text x="129.5" y="254.6">iCE_MOSI</text>
<text x="266.7" y="252.1">C27</text>
<text x="281.9" y="252.1">C28</text>
<text x="297.2" y="252.1">C29</text>
<text x="439.4" y="254.6">IOB_18A</text>
<text x="518.2" y="254.6">SiT1630 Y2</text>
<text x="266.7" y="261">10uF</text>
<text x="281.9" y="261">100nF</text>
<text x="297.2" y="259.7">10nF</text>
<text x="439.4" y="259.7">IOB_20A</text>
<text x="551.2" y="262.3">IOT_39A</text>
<text x="439.4" y="264.8">IOB_22A</text>
<text x="439.4" y="269.9">IOB_23B</text>
<text x="539.7" y="266.1">+3.3V</text>
<text x="439.4" y="275">IOB_24A</text>
<text x="257.8" y="278.8">+3.3V</text>
<text x="439.4" y="280">IOB_25B_G3</text>
<text x="266.7" y="287.7">C15</text>
<text x="281.9" y="287.7">C16</text>
<text x="297.2" y="287.7">C17</text>
<text x="439.4" y="285.1">IOB_29B</text>
<text x="439.4" y="290.2">IOB_31B</text>
<text x="266.7" y="295.3">10uF</text>
<text x="281.9" y="295.3">100nF 10nF</text>
<text x="549.9" y="299.1">+3.3V</text>
<text x="439.4" y="300.4">iCE_MOSI</text>
<text x="439.4" y="305.4">iCE_MISO</text>
<text x="500.4" y="305.4">IOT_36B</text>
<text x="439.4" y="310.5">iCE_SCK</text>
<text x="505.5" y="310.5">IOB_23B</text>
<text x="439.4" y="315.6">iCE_CS</text>
<text x="153.7" y="321.9">+3.3V</text>
<text x="170.2" y="323.2" transform="rotate(-90 170.2 323.2)">IOB_25B_G3</text>
<text x="439.4" y="320.7">CDONE</text>
<text x="535.9" y="320.7">CONN5</text>
<text x="45.7" y="325.8" transform="rotate(-90 45.7 325.8)">iCE_MOSI</text>
<text x="50.8" y="325.8" transform="rotate(-90 50.8 325.8)">CDONE</text>
<text x="61" y="325.8" transform="rotate(-90 61 325.8)">iCE_MISO</text>
<text x="66" y="325.8" transform="rotate(-90 66 325.8)">iCE_SCK</text>
<text x="125.7" y="327">+3.3V</text>
<text x="439.4" y="325.8">CRESET_B</text>
<text x="134.6" y="335.9">C31</text>
<text x="177.8" y="335.9">Y1</text>
<text x="71.1" y="338.5" transform="rotate(90 71.1 338.5)">CONN4</text>
<text x="134.6" y="343.5">100nF</text>
<text x="154.3" y="358.3">+3.3V</text>
<text x="294.6" y="376.6" transform="rotate(-90 294.6 376.6)">IOB_29B</text>
<text x="345.4" y="376.6" transform="rotate(-90 345.4 376.6)">IOT_37A</text>
<text x="50.8" y="381.6" transform="rotate(-90 50.8 381.6)">iCE_CS</text>
<text x="55.9" y="381.6" transform="rotate(-90 55.9 381.6)">CRESET_B</text>
<text x="179.1" y="385.4">+3.3V</text>
<text x="193" y="389.3">R5</text>
<text x="203.2" y="389.3">10K</text>
<text x="215.9" y="391.8">CRESET_B</text>
<text x="251.5" y="399.4">CRESET_B</text>
<text x="302.3" y="399.4">K1</text>
<text x="353.1" y="399.4">K2</text>
<text x="508" y="414.7">hu bo, lingscale microsystem Inc.</text>
</g>
<g font-size="3.7">
<text x="2" y="10.1">I</text>
<text x="24" y="6.7">1</text>
<text x="74" y="6.7">2</text>
<text x="124" y="6.7">3</text>
<text x="174" y="6.7">4</text>
<text x="224" y="6.6">5</text>
<text x="274" y="6.7">6</text>
<text x="324" y="6.6">7</text>
<text x="374" y="6.7">8</text>
<text x="424" y="6.7">9</text>
<text x="473" y="6.7">10</text>
<text x="523" y="6.7">11</text>
<text x="573" y="6.7">12</text>
<text x="588.8" y="10.1">I</text>
<text x="1.2" y="48.2">H</text>
<text x="31.2" y="51.4">GND</text>
<text x="43.2" y="50.2">A1B12</text>
<text x="308.6" y="51.2" transform="rotate(90 308.6 51.2)">12</text>
<text x="313.7" y="51.2" transform="rotate(90 313.7 51.2)">10</text>
<text x="318.8" y="53.2" transform="rotate(90 318.8 53.2)">8</text>
<text x="323.8" y="53.2" transform="rotate(90 323.8 53.2)">6</text>
<text x="328.9" y="53.2" transform="rotate(90 328.9 53.2)">4</text>
<text x="334" y="53.2" transform="rotate(90 334 53.2)">2</text>
<text x="367" y="51.2" transform="rotate(90 367 51.2)">12</text>
<text x="372.1" y="51.2" transform="rotate(90 372.1 51.2)">10</text>
<text x="377.2" y="53.2" transform="rotate(90 377.2 53.2)">8</text>
<text x="382.3" y="53.2" transform="rotate(90 382.3 53.2)">6</text>
<text x="387.3" y="53.2" transform="rotate(90 387.3 53.2)">4</text>
<text x="392.4" y="53.2" transform="rotate(90 392.4 53.2)">2</text>
<text x="588" y="48.2">H</text>
<text x="29.4" y="56.5">VBUS</text>
<text x="43.2" y="55.2">A4B9</text>
<text x="125" y="55.2">4</text>
<text x="130.8" y="56.5">VIN</text>
<text x="147.8" y="56.5">SW</text>
<text x="157.5" y="55.2">3</text>
<text x="472.9" y="57.8">3</text>
<text x="478.8" y="59.1">B</text>
<text x="497.8" y="57.8">6</text>
<text x="29.8" y="61.6">SBU2</text>
<text x="43.2" y="60.3">B8</text>
<text x="43.2" y="65.4">A5</text>
<text x="472.9" y="62.9">2</text>
<text x="478.8" y="64.1">R</text>
<text x="497.8" y="62.9">5</text>
<text x="32" y="66.7">CC1</text>
<text x="34.6" y="71.8">D−</text>
<text x="43.2" y="70.5">B7</text>
<text x="308.6" y="70.2" transform="rotate(90 308.6 70.2)">11</text>
<text x="367" y="70.2" transform="rotate(90 367 70.2)">11</text>
<text x="472.9" y="67.9">1</text>
<text x="478.8" y="69.2">G</text>
<text x="497.8" y="67.9">4</text>
<text x="34.6" y="76.8">D+</text>
<text x="43.2" y="75.6">A6</text>
<text x="72.4" y="74.3" transform="rotate(-90 72.4 74.3)">2</text>
<text x="125" y="75.6">1</text>
<text x="130.8" y="76.8">RUN</text>
<text x="149" y="76.8">FB</text>
<text x="157.5" y="75.6">5</text>
<text x="313.7" y="72.3" transform="rotate(90 313.7 72.3)">9</text>
<text x="318.8" y="72.3" transform="rotate(90 318.8 72.3)">7</text>
<text x="323.8" y="72.3" transform="rotate(90 323.8 72.3)">5</text>
<text x="328.9" y="72.3" transform="rotate(90 328.9 72.3)">3</text>
<text x="334" y="72.3" transform="rotate(90 334 72.3)">1</text>
<text x="372.1" y="72.3" transform="rotate(90 372.1 72.3)">9</text>
<text x="377.2" y="72.3" transform="rotate(90 377.2 72.3)">7</text>
<text x="382.3" y="72.3" transform="rotate(90 382.3 72.3)">5</text>
<text x="387.3" y="72.3" transform="rotate(90 387.3 72.3)">3</text>
<text x="392.4" y="72.3" transform="rotate(90 392.4 72.3)">1</text>
<text x="34.6" y="81.9">D−</text>
<text x="43.2" y="80.6">A7</text>
<text x="138.2" y="80.6">GND</text>
<text x="240" y="78.6" transform="rotate(90 240 78.6)">1</text>
<text x="34.6" y="87">D+</text>
<text x="43.2" y="85.7">B6</text>
<text x="143.5" y="87.1">2</text>
<text x="29.8" y="92.1">SBU1</text>
<text x="43.2" y="90.8">A8</text>
<text x="43.2" y="95.9">B5</text>
<text x="240" y="95.9" transform="rotate(90 240 95.9)">2</text>
<text x="1.1" y="98.3">G</text>
<text x="32" y="97.2">CC2</text>
<text x="43.2" y="101">B4A9</text>
<text x="72.4" y="101.7" transform="rotate(-90 72.4 101.7)">1</text>
<text x="587.9" y="98.3">G</text>
<text x="29.4" y="102.2">VBUS</text>
<text x="31.2" y="107.3">GND</text>
<text x="43.2" y="106">B1A12</text>
<text x="32.2" y="112.4">SLD</text>
<text x="43.2" y="111.1">13</text>
<text x="32.2" y="117.5">SLD</text>
<text x="43.2" y="116.2">14</text>
<text x="125" y="118.7">4</text>
<text x="157.5" y="118.7">3</text>
<text x="32.2" y="122.6">SLD</text>
<text x="43.2" y="121.3">15</text>
<text x="130.8" y="120">VIN</text>
<text x="147.8" y="120">SW</text>
<text x="32.2" y="127.6">SLD</text>
<text x="43.2" y="126.4">16</text>
<text x="320.5" y="131.4">1</text>
<text x="429.3" y="131.4">33</text>
<text x="326.4" y="132.7">VCCIO_2</text>
<text x="409.8" y="132.7">VCCIO_0</text>
<text x="125" y="139.1">1</text>
<text x="130.8" y="140.3">RUN</text>
<text x="149" y="140.3">FB</text>
<text x="157.5" y="139.1">5</text>
<text x="318.5" y="141.6">46</text>
<text x="326.4" y="142.9">IOB_0A</text>
<text x="410.8" y="142.9">IOT_36B</text>
<text x="429.3" y="141.6">25</text>
<text x="1.4" y="148.2">F</text>
<text x="138.2" y="144.1">GND</text>
<text x="318.5" y="146.7">47</text>
<text x="326.4" y="148">IOB_2A</text>
<text x="410.8" y="148">IOT_37A</text>
<text x="429.3" y="146.7">23</text>
<text x="588.2" y="148.2">F</text>
<text x="143.5" y="150.6">2</text>
<text x="318.5" y="151.8">44</text>
<text x="326.4" y="153">IOB_3B_G6</text>
<text x="410.8" y="153">IOT_38B</text>
<text x="429.3" y="151.8">27</text>
<text x="318.5" y="156.8">48</text>
<text x="318.5" y="161.9">45</text>
<text x="326.4" y="158.1">IOB_4A</text>
<text x="410.8" y="158.1">IOT_39A</text>
<text x="429.3" y="156.8">26</text>
<text x="429.3" y="161.9">28</text>
<text x="320.5" y="167">2</text>
<text x="326.4" y="163.2">IOB_5B</text>
<text x="410.8" y="163.2">IOT_41A</text>
<text x="429.3" y="167">31</text>
<text x="320.5" y="172.1">4</text>
<text x="326.4" y="168.3">IOB_6A</text>
<text x="326.4" y="173.4">IOB_8A</text>
<text x="410.8" y="168.3">IOT_42B</text>
<text x="410.8" y="173.4">IOT_43A</text>
<text x="429.3" y="172.1">32</text>
<text x="320.5" y="177.2">3</text>
<text x="326.4" y="178.4">IOB_9B</text>
<text x="410.8" y="178.4">IOT_44B</text>
<text x="429.3" y="177.2">34</text>
<text x="520.7" y="179.8">9</text>
<text x="520.7" y="174.7">11</text>
<text x="539.7" y="179.8">10</text>
<text x="539.7" y="174.7">12</text>
<text x="403.8" y="183.5">IOT_45A_G1</text>
<text x="429.3" y="182.2">37</text>
<text x="520.7" y="184.8">7</text>
<text x="539.7" y="184.9">8</text>
<text x="403.8" y="188.6">IOT_46B_G0</text>
<text x="429.3" y="187.3">35</text>
<text x="520.7" y="189.9">5</text>
<text x="539.7" y="190">6</text>
<text x="410.8" y="193.7">IOT_48B</text>
<text x="429.3" y="192.4">36</text>
<text x="429.3" y="197.5">43</text>
<text x="520.7" y="195.1">3</text>
<text x="539.7" y="195.1">4</text>
<text x="1.3" y="198.2">E</text>
<text x="410.8" y="198.8">IOT_49A</text>
<text x="410.8" y="203.8">IOT_50B</text>
<text x="429.3" y="202.6">38</text>
<text x="520.7" y="200.1">1</text>
<text x="539.7" y="200.1">2</text>
<text x="588.1" y="198.2">E</text>
<text x="410.8" y="208.9">IOT_51A</text>
<text x="429.3" y="207.6">42</text>
<text x="415.5" y="214">RGB0</text>
<text x="429.3" y="212.7">39</text>
<text x="415.5" y="219.1">RGB1</text>
<text x="429.3" y="217.8">40</text>
<text x="415.5" y="224.2">RGB2</text>
<text x="429.3" y="222.9">41</text>
<text x="320.5" y="230.5">5</text>
<text x="326.4" y="231.8">VCC</text>
<text x="429.3" y="233">22</text>
<text x="76.7" y="238.1">1</text>
<text x="82.6" y="239.4">/CS</text>
<text x="97.7" y="239.4">VCC</text>
<text x="109.2" y="238.1">8</text>
<text x="318.5" y="235.6">30</text>
<text x="326.4" y="236.9">VCC</text>
<text x="406.5" y="234.3">SPI_Vccio1</text>
<text x="76.7" y="243.2">2</text>
<text x="82.6" y="244.5">DO/IO1</text>
<text x="99.5" y="244.5">IO3</text>
<text x="109.2" y="243.2">7</text>
<text x="318.5" y="245.7">29</text>
<text x="410.6" y="244.5">IOB_13B</text>
<text x="429.3" y="243.2">6</text>
<text x="1.2" y="248.2">D</text>
<text x="76.7" y="248.3">3</text>
<text x="82.6" y="249.6">IO2</text>
<text x="96.4" y="249.6">CLK</text>
<text x="109.2" y="248.3">6</text>
<text x="326.4" y="247">VCCPLL</text>
<text x="410.6" y="249.6">IOB_16A</text>
<text x="429.3" y="248.3">9</text>
<text x="588" y="248.2">D</text>
<text x="76.7" y="253.4">4</text>
<text x="82.6" y="254.6">GND</text>
<text x="94.8" y="254.6">DI/IO0</text>
<text x="109.2" y="253.4">5</text>
<text x="318.5" y="255.9">24</text>
<text x="326.4" y="257.2">VPP_2V5</text>
<text x="410.6" y="254.6">IOB_18A</text>
<text x="429.3" y="253.4">10</text>
<text x="410.6" y="259.7">IOB_20A</text>
<text x="429.3" y="258.4">11</text>
<text x="429.3" y="263.5">12</text>
<text x="513.6" y="261">1</text>
<text x="519.4" y="262.3">GND CLK</text>
<text x="541" y="261">5</text>
<text x="410.6" y="264.8">IOB_22A</text>
<text x="410.6" y="269.9">IOB_23B</text>
<text x="429.3" y="268.6">21</text>
<text x="513.6" y="266.1">2</text>
<text x="519.4" y="267.3">NC</text>
<text x="410.6" y="275">IOB_24A</text>
<text x="429.3" y="273.7">13</text>
<text x="513.6" y="271.1">3</text>
<text x="519.4" y="272.4">NC</text>
<text x="529.5" y="272.4">VDD</text>
<text x="541" y="271.1">4</text>
<text x="403.6" y="280">IOB_25B_G3</text>
<text x="429.3" y="278.8">20</text>
<text x="410.6" y="285.1">IOB_29B</text>
<text x="429.3" y="283.8">19</text>
<text x="410.6" y="290.2">IOB_31B</text>
<text x="429.3" y="288.9">18</text>
<text x="1.2" y="298.3">C</text>
<text x="429.3" y="299.1">14</text>
<text x="588" y="298.3">C</text>
<text x="395.3" y="300.4">IOB_32A_SPI_SO</text>
<text x="397.1" y="305.4">IOB_33B_SPI_SI</text>
<text x="429.3" y="304.2">17</text>
<text x="533.4" y="304.2">1</text>
<text x="552.4" y="304.2">2</text>
<text x="393" y="310.5">IOB_34A_SPI_SCK</text>
<text x="429.3" y="309.2">15</text>
<text x="533.4" y="309.2">3</text>
<text x="552.4" y="309.2">4</text>
<text x="395.7" y="315.6">IOB_35B_SPI_SS</text>
<text x="429.3" y="314.3">16</text>
<text x="412.2" y="320.7">CDONE</text>
<text x="429.3" y="319.4">7</text>
<text x="318.5" y="324.5">49</text>
<text x="326.4" y="325.8">GND</text>
<text x="406.1" y="325.8">CRESET_B</text>
<text x="429.3" y="324.5">8</text>
<text x="47" y="333.4" transform="rotate(90 47 333.4)">9</text>
<text x="52.1" y="333.4" transform="rotate(90 52.1 333.4)">7</text>
<text x="57.1" y="333.4" transform="rotate(90 57.1 333.4)">5</text>
<text x="62.2" y="333.4" transform="rotate(90 62.2 333.4)">3</text>
<text x="67.3" y="333.4" transform="rotate(90 67.3 333.4)">1</text>
<text x="161.3" y="330.8">4</text>
<text x="171.4" y="330.8">3</text>
<text x="156.1" y="337.3">VDD OUT</text>
<text x="157.4" y="342.3">OE</text>
<text x="166.1" y="342.3">GND</text>
<text x="1.3" y="348.2">B</text>
<text x="47" y="352.4" transform="rotate(90 47 352.4)">10</text>
<text x="52.1" y="352.4" transform="rotate(90 52.1 352.4)">8</text>
<text x="57.1" y="352.4" transform="rotate(90 57.1 352.4)">6</text>
<text x="62.2" y="352.4" transform="rotate(90 62.2 352.4)">4</text>
<text x="67.3" y="352.4" transform="rotate(90 67.3 352.4)">2</text>
<text x="161.3" y="348.7">1</text>
<text x="171.4" y="348.7">2</text>
<text x="588.1" y="348.2">B</text>
<text x="246.9" y="380.4">1</text>
<text x="269.2" y="380.4">2</text>
<text x="297.7" y="380.4">1</text>
<text x="320" y="380.4">2</text>
<text x="348.5" y="380.4">1</text>
<text x="370.8" y="380.4">2</text>
<text x="246.9" y="390.5">3</text>
<text x="269.2" y="390.5">4</text>
<text x="297.7" y="390.5">3</text>
<text x="320" y="390.5">4</text>
<text x="348.5" y="390.5">3</text>
<text x="370.8" y="390.5">4</text>
<text x="1.3" y="398.2">A</text>
<text x="396.2" y="399.4">TITLE</text>
<text x="588.1" y="398.2">A</text>
<text x="396.2" y="407">FILE:</text>
<text x="485.1" y="407">REVISION:</text>
<text x="396.2" y="414.7">PAGE</text>
<text x="439.4" y="414.7">OF</text>
<text x="485.1" y="414.7">DRAWN BY:</text>
<text x="24" y="420.7">1</text>
<text x="74" y="420.7">2</text>
<text x="124" y="420.7">3</text>
<text x="174" y="420.7">4</text>
<text x="224" y="420.7">5</text>
<text x="274" y="420.7">6</text>
<text x="324" y="420.7">7</text>
<text x="374" y="420.7">8</text>
<text x="424" y="420.7">9</text>
<text x="473" y="420.7">10</text>
<text x="523" y="420.7">11</text>
<text x="573" y="420.7">12</text>
</g>
</svg>
